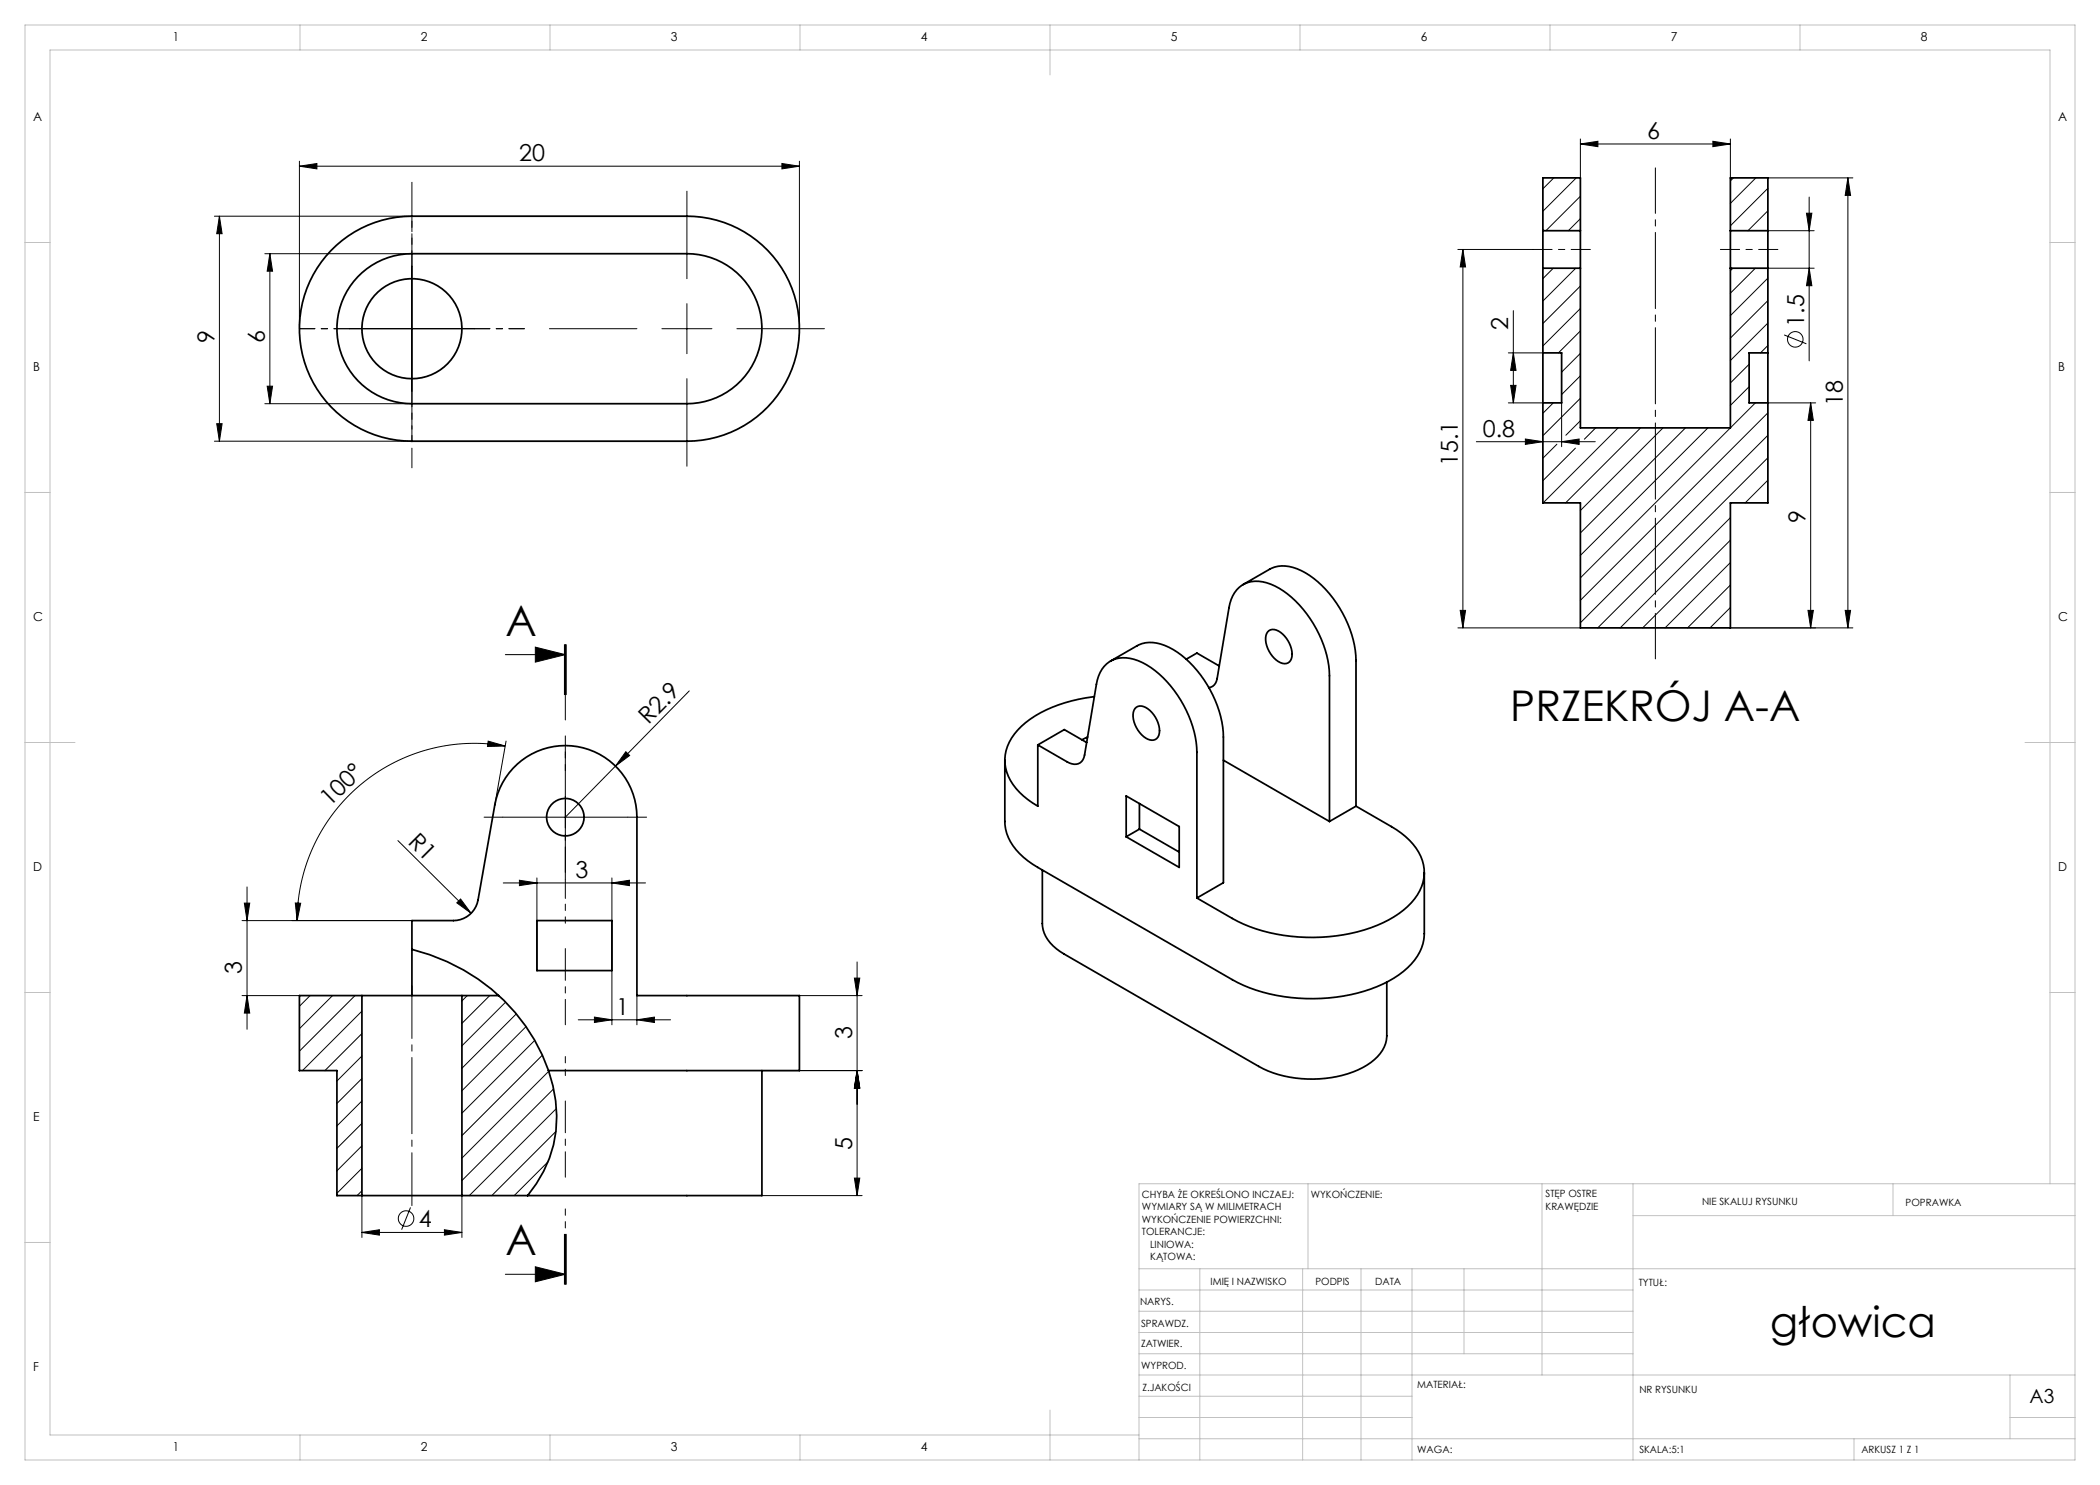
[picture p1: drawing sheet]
<svg xmlns="http://www.w3.org/2000/svg" width="420mm" height="297mm" viewBox="0 0 420 297" stroke-linecap="round" stroke-linejoin="round" font-family="sans-serif">
<g fill="none" stroke="#000" stroke-width=".2">
<path d="M59.9 33.2l3.5-.5v1.1zM59.9 32.2v33.5M59.9 33.2h100M137.4 38.2v17.5M156.4 32.7l3.5 .5-3.5 .6zM159.9 32.2v33.5M310.8 35.6l-2.2 2.2M315.3 35.6l-6.7 6.7M316.1 28.8l3.5-.5v1zM316.1 27.8v7.8M316.1 28.8h30M316.1 39.2l-6.9 6.9"/>
<path d="M342.6 28.3l3.5 .5-3.5 .5zM346.1 27.8v7.8M346.7 35.6l-.6 .6M351.2 35.6l-5.1 5.1M353.6 37.7l-7.5 7.5M353.6 35.6h17M361.8 39.4v32.8M369.6 35.6l.5 3.5h-1.1zM369.6 35.6v90M42.9 43.2h39.5M43.9 43.2l.5 3.5h-1.1zM43.9 43.2v45"/>
<path d="M53 50.7h29.4M54 50.7l.5 3.5h-1.1zM54 50.7v30M82.4 53.2v25M291.6 49.9h15M292.6 49.9l.5 3.5h-1.1zM292.6 49.9v75.7M310.7 53.6l-2.1 2.1M315.1 53.6l-6.5 6.6M316.1 43.7l-2.4 2.4M316.1 57.2l-7.5 7.5M346.6 53.6l-.5 .5"/>
<path d="M351.1 53.6l-5 5M353.6 53.6h9.2M353.6 46.1h9.2M353.6 42.2l-4 3.9M353.6 55.6l-7.5 7.5M361.3 42.6h1.1l-.6 3.5zM361.8 53.6l.6 3.5h-1.1zM53.4 77.2h1.1l-.5 3.5zM69.9 65.7h25M109.9 65.7h17.5M132.4 65.7h10M137.4 60.7v10"/>
<path d="M137.4 75.7v17.5M147.4 65.7h17.5M301.7 70.6h6.9M302.1 77.1h1.1l-.5 3.5zM302.7 70.6l.5 3.5h-1.1zM302.7 62.1v18.5M316.1 66.2l-4.4 4.4M316.1 70.7l-3.8 3.7M316.1 75.2l-3.8 3.7M316.1 79.7l-7.4 7.4M316.1 61.7l-7.5 7.5M349.8 72.8l-3.7 3.8"/>
<path d="M349.8 77.3l-3.7 3.8M353.6 60.1l-7.5 7.5M353.6 64.6l-7.5 7.5M353.6 69.1l-1.5 1.5M356.8 67l4.5 1.8M42.9 88.2h39.5M43.3 84.7h1.1l-.5 3.5zM53 80.7h29.4M295.3 88.3h23.8M301.7 80.6h6.9M305.1 87.8l3.5 .5-3.5 .6zM310.7 80.6l-2.1 2.1"/>
<path d="M311.4 88.8l-2.8 2.8M312.3 88.3l3.5-.5v1.1zM312.3 80.6v8.7M315.1 89.6l-6.5 6.5M316.1 84.1l-2.9 3M319.1 85.6l-2.2 2.2M323.6 85.6l-15 15M328.1 85.6l-15 15M332.6 85.6l-16.5 16.5M337.1 85.6l-21 21M341.6 85.6l-25.5 25.5M351.1 80.6l-35 35"/>
<path d="M353.6 80.6h9.5M353.6 82.6l-37.5 37.5M353.6 87.1l-37.5 37.5M353.6 91.5l-34.1 34.1M353.6 96l-4.6 4.6M362.1 80.6l.6 3.5h-1.1zM362.1 80.6v45M346.1 103.5l-22.1 22.1M346.1 108l-17.6 17.6M346.1 112.5l-13.1 13.1M346.1 117l-8.6 8.6M353.6 100.5l-.1 .1"/>
<path d="M101.1 130.9h12M107.1 129.4l6 1.5-6 1.5zM112.9 128.9v10M113.1 128.9v10M113.2 128.9v10M137.8 138.2l-24.7 25.2M291.6 125.6h24.5M292 122.1h1.1l-.5 3.5zM346.1 121.5l-4.1 4.1M361.6 122.1h1.1l-.6 3.5zM369 122.1h1.1l-.5 3.5zM370.6 125.6h-24.5"/>
<path d="M97.6 148.2l3.4 1-3.5 .1zM101 149.2a35.5 35.5 0 0 0-41.6 34.9M101.2 148.2l-2.2 12.7M113.1 150.9v25M125.2 150.3l.7 .8-2.8 2.1zM49.4 177.4v28.5M79.6 168.1l14.6 14.6M92.1 179.8l2.1 2.9-2.8-2.1zM100.6 163.4h25M100.7 176.6h28.4M103.9 176.1l3.5 .5-3.5 .5zM107.4 175.6v18.5"/>
<path d="M122.4 176.6l3.5-.5v1zM122.4 175.6v29.4M48.4 184.1h34M48.4 199.1h11.5M48.9 180.6h1l-.5 3.5zM49.4 199.1l.5 3.5h-1zM59.1 180.6l1 .1-.7 3.4zM62 199.1l-2.1 2.2M66.5 199.1l-6.6 6.6M71 199.1l-11.1 11.1M93.5 199.1l-1.1 1.1M97.9 199.1l-5.5 5.6"/>
<path d="M127.4 199.1v5.9M159.9 199.1h12.5M170.9 195.6h1.1l-.6 3.5zM171.4 192.4v46.7M72.4 202.2l-11.9 11.9M72.4 206.7l-7.4 7.4M72.4 211.2l-5 5M72.4 215.7l-5 5M101.1 200.4l-8.7 8.8M103.3 202.8l-10.9 10.9M105.2 205.3l-12.8 12.8M106.9 208.1l-14.5 14.5"/>
<path d="M108.5 211l-16.1 16.1M109.8 214.3l-17.4 17.3M110.7 217.8l-18.3 18.3M115.7 204h18.4M118.9 203.4l3.5 .6-3.5 .5zM127.4 204l3.5-.6v1.1zM152.4 214.1h20M171.4 214.1l.6 3.5h-1.1zM72.4 220.2l-5 5M72.4 224.7l-5 5M72.4 229.2l-5 5M72.4 233.7l-5 5"/>
<path d="M72.4 238.1l-1 1M72.4 239.1v8.4M92.4 239.1v8.4M109.6 232.4l-6.8 6.7M111.2 226.3l-12.8 12.8M111.3 221.7l-17.4 17.4M152.4 239.1h20M170.9 235.6h1.1l-.6 3.5zM72.4 246.5l3.5-.5v1zM72.4 246.5h20M82.1 241.5l-1.8 4.4M88.9 246l3.5 .5-3.5 .5z"/>
<path d="M101.1 254.9h12M107.1 253.4l6 1.5-6 1.5zM112.9 246.9v10M113.1 246.9v10M113.2 246.9v10z"/>
<circle cx="359.1" cy="67.9" r="1.56"/>
<circle cx="81.2" cy="243.7" r="1.56"/>
</g>
<path d="M318.1 49.9h-11.5M344.1 49.9h11.5" fill="none" stroke="#000" stroke-width=".2" stroke-dasharray="15.2 1.3 1.3 1.3" stroke-dashoffset="11.4"/>
<path d="M331.1 33.6v98.2" fill="none" stroke="#000" stroke-width=".2" stroke-dasharray="15.2 1.3 1.3 1.3" stroke-dashoffset="6.1"/>
<path d="M82.4 53.2v-16.7" fill="none" stroke="#000" stroke-width=".2" stroke-dasharray="15.2 1.3 1.3 1.3" stroke-dashoffset="8.8"/>
<path d="M82.4 53.2v-10M69.9 65.7h-10M82.4 78.2v10M94.9 65.7h10" fill="none" stroke="#000" stroke-width=".2" stroke-dasharray="15.2 1.3 1.3 1.3" stroke-dashoffset="12.1"/>
<path d="M82.4 78.2v15.4" fill="none" stroke="#000" stroke-width=".2" stroke-dasharray="15.2 1.3 1.3 1.3" stroke-dashoffset="7.7"/>
<path d="M82.4 241.1v-44" fill="none" stroke="#000" stroke-width=".2" stroke-dasharray="15.2 1.3 1.3 1.3" stroke-dashoffset="4.7"/>
<path d="M113.1 150.9v-3.7M100.6 163.4h-3.8M113.1 175.9v3.8M125.6 163.4h3.7" fill="none" stroke="#000" stroke-width=".2" stroke-dasharray="15.2 1.3 1.3 1.3"/>
<path d="M113.1 128.9v128" fill="none" stroke="#000" stroke-width=".2" stroke-dasharray="6.3 1.3 1.3 1.3 5.1" stroke-dashoffset=".2"/>
<g fill="none" stroke="#c0c0c0" stroke-width=".2">
<path d="M5 5h410v287h-410zM60 5v5M110 5v5M160 5v5M210 5v10M260 5v5M310 5v5M360 5v5M5 48.5h5M410 48.5h5M5 98.5h5M410 98.5h5"/>
<path d="M5 148.5h10M405 148.5h10M5 198.5h5M410 198.5h5M261.6 236.8v17M308.4 236.8v38.2M326.6 236.8v55.2M378.6 236.8v6.3M410 236.8v-226.8h-400v277h217.8M415 236.8h-187.2v55.2M5 248.5h5M227.8 253.8h187.2"/>
<path d="M227.8 258h98.8M240 253.8v38.2M260.5 253.8v38.2M272.2 253.8v38.2M282.4 253.8v38.2M292.8 253.8v17M326.6 243.1h88.4M227.8 270.8h98.8M227.8 266.5h98.8M227.8 262.3h98.8M227.8 279.3h54.6M227.8 275h187.2"/>
<path d="M402 275v12.8M60 287v5M110 287v5M160 287v5M210 282v10M227.8 287.8h187.2M227.8 283.5h54.6M370.8 287.8v4.2M402 283.5h13"/>
</g>
<g fill="#000">
<path d="M125.2 150.3l.7 .8-2.8 2.1zM92.1 179.8l2.1 2.9-2.8-2.1z"/>
<path d="M59.9 33.2l3.5-.5v1.1zM156.4 32.7l3.5 .5-3.5 .6zM103.9 176.1l3.5 .5-3.5 .5zM122.4 176.6l3.5-.5v1zM72.4 246.5l3.5-.5v1zM88.9 246l3.5 .5-3.5 .5z"/>
<path d="M316.1 28.8l3.5-.5v1zM342.6 28.3l3.5 .5-3.5 .5z"/>
<path d="M54 50.7l.5 3.5h-1.1zM53.4 77.2h1.1l-.5 3.5zM43.9 43.2l.5 3.5h-1.1zM43.3 84.7h1.1l-.5 3.5zM369.6 35.6l.5 3.5h-1.1zM369 122.1h1.1l-.5 3.5z"/>
<path d="M361.8 53.6l.6 3.5h-1.1zM361.3 42.6h1.1l-.6 3.5z"/>
<path d="M107.1 129.4l6 1.5-6 1.5zM107.1 253.4l6 1.5-6 1.5z"/>
<path d="M97.6 148.2l3.4 1-3.5 .1zM59.1 180.6l1 .1-.7 3.4z"/>
<path d="M127.4 204l3.5-.6v1.1zM118.9 203.4l3.5 .6-3.5 .5zM312.3 88.3l3.5-.5v1.1zM305.1 87.8l3.5 .5-3.5 .6z"/>
<path d="M170.9 235.6h1.1l-.6 3.5zM171.4 214.1l.6 3.5h-1.1zM171.4 214.1l.6 3.5h-1.1zM170.9 195.6h1.1l-.6 3.5zM49.4 199.1l.5 3.5h-1zM48.9 180.6h1l-.5 3.5zM292 122.1h1.1l-.5 3.5zM292.6 49.9l.5 3.5h-1.1zM361.6 122.1h1.1l-.6 3.5zM362.1 80.6l.6 3.5h-1.1zM302.1 77.1h1.1l-.5 3.5zM302.7 70.6l.5 3.5h-1.1z"/>
</g>
<g fill="none" stroke="#000" stroke-width=".35">
<path d="M66.2 50.1a22.5 22.5 0 0 1 16.2-6.9h55a22.5 22.5 0 0 1 22.5 22.5 22.5 22.5 0 0 1-22.5 22.5h-55a22.5 22.5 0 0 1-20.7-13.7 22.5 22.5 0 0 1 4.5-24.4zM71.6 55.3a15 15 0 0 1 10.8-4.6h55a15 15 0 0 1 15 15 15 15 0 0 1-15 15h-55a15 15 0 0 1-13.8-9.1 15 15 0 0 1 3-16.3zM308.6 46.1v7.5M308.6 46.1h7.5M308.6 53.6h7.5M308.6 46.1v-10.5h7.5v10.5M308.6 53.6v47h7.5v25h30v-25h7.5v-47M316.1 46.1v7.5M316.1 53.6v32h30v-32M346.1 46.1v7.5M346.1 46.1h7.5M346.1 53.6h7.5"/>
<path d="M346.1 46.1v-10.5h7.5v10.5M353.6 46.1v7.5M308.6 70.6h3.7v10h-3.7M353.6 70.6h-3.8v10h3.8M248.6 116.9l5.3-3a7.1 7.1 0 0 1 7.2 .7 22.4 22.4 0 0 1 10.1 17.5v29.1M218.9 139.3a26.8 26.8 0 0 0-14.6 5.9 8.5 8.5 0 0 0-2.2 10.9 14.2 14.2 0 0 0 5.5 5.1v-12.2M222.1 132.2l5.3-3a7.1 7.1 0 0 1 7.2 .7 22.4 22.4 0 0 1 10.1 17.5v29.1l-5.3 3.1M237.2 131.8l2.2-1.2 4.4 2.6M241.8 137.5a1.97 1.97 0 0 0 1.6-1.8l2.4-14.2a5.6 5.6 0 0 1 5.2-5.3 11.8 11.8 0 0 1 8.1 4 22.7 22.7 0 0 1 6.8 15v29.1M253.5 126.4a2.02 2.02 0 0 1 3 .4 5.3 5.3 0 0 1 1.8 4.9 1.59 1.59 0 0 1-2.6 .6 5.3 5.3 0 0 1-2.4-5.6zM201 152v12.3a10.1 10.1 0 0 0 4.6 7.9l2 1.3 38.8 22.4a35.5 35.5 0 0 0 26.4 2.3 19.2 19.2 0 0 0 10.7-7 8.2 8.2 0 0 0 1.4-4.5v-12.2M207.6 149l5.8 3.4a2.08 2.08 0 0 0 2.2 .4 2.08 2.08 0 0 0 1.3-1.8l2.4-14.2a5.6 5.6 0 0 1 5.2-5.2 11.8 11.8 0 0 1 8.1 3.9 22.7 22.7 0 0 1 6.8 15v29.1"/>
<path d="M217.3 148.5l-4.4-2.6-5.3 3.1M217.5 147.4l-1.1 .6M225.2 159.2l10.6 6.1v8.2l-10.6-6.1zM227 141.7a2.02 2.02 0 0 1 3 .4 5.3 5.3 0 0 1 1.8 4.9 1.59 1.59 0 0 1-2.7 .6 5.3 5.3 0 0 1-2.3-5.6zM244.7 152l21.2 12.3M208.5 174v10.7a7.5 7.5 0 0 0 4.4 6.1l38.9 22.5a23.3 23.3 0 0 0 21.6-.3 7.2 7.2 0 0 0 4-5.8v-10.8M227.9 165.8l7.9 4.6M227.9 160.7v5.1M227.9 165.8l-2.7 1.6M271.2 161.2l7.1 4.1a12.3 12.3 0 0 1 6.4 7.7 8.9 8.9 0 0 1-3.2 8.3 26.6 26.6 0 0 1-15.8 6 34 34 0 0 1-19.3-3.6l-7-4.1M271.2 161.2l-5.3 3.1M72.4 199.1h20"/>
<path d="M72.4 199.1h-12.5v15h7.5v25h5M72.4 199.1v40M82.4 199.1v-15h8.3a5 5 0 0 0 4.9-4.1l3.4-19.1a14.3 14.3 0 0 1 15.3-11.7 14.3 14.3 0 0 1 13.1 14.2v35.7h32.5v15h-50.2M82.4 189.9a38.4 38.4 0 0 1 27.3 24.2M92.4 199.1h7.4M92.4 199.1v40M107.4 184.1h15v10h-15zM109.7 214.1a24.8 24.8 0 0 1-4.2 25M152.4 214.1v25h-60M72.4 239.1h20"/>
<circle cx="82.4" cy="65.7" r="10"/>
<circle cx="113.1" cy="163.4" r="3.8"/>
</g>
<g font-size="8.5">
<text x="101.1" y="127.1">A</text>
<text x="302.1" y="144.1">PRZEKRÓJ A-A</text>
<text x="101.1" y="251.1">A</text>
<text x="354" y="267.3">głowica</text>
</g>
<g font-size="4.7">
<text x="329.4" y="27.8">6</text>
<text x="103.8" y="32.2">20</text>
<text x="360.8" y="65.3" transform="rotate(-90 360.8 65.3)">1.5</text>
<text x="42.9" y="68.6" transform="rotate(-90 42.9 68.6)">9</text>
<text x="53" y="68.6" transform="rotate(-90 53 68.6)">6</text>
<text x="301.7" y="66" transform="rotate(-90 301.7 66)">2</text>
<text x="368.6" y="81.2" transform="rotate(-90 368.6 81.2)">18</text>
<text x="296.6" y="87.3">0.8</text>
<text x="291.6" y="93.2" transform="rotate(-90 291.6 93.2)">15.1</text>
<text x="361.1" y="104.6" transform="rotate(-90 361.1 104.6)">9</text>
<text x="129.7" y="145" transform="rotate(-46 129.7 145)">R2.9</text>
<text x="66" y="161.4" transform="rotate(-44 66 161.4)">100°</text>
<text x="81.4" y="168.5" transform="rotate(45 81.4 168.5)">R1</text>
<text x="115.1" y="175.6">3</text>
<text x="48.4" y="194.7" transform="rotate(-90 48.4 194.7)">3</text>
<text x="123.3" y="202.9">1</text>
<text x="170.4" y="207.7" transform="rotate(-90 170.4 207.7)">3</text>
<text x="170.4" y="229.9" transform="rotate(-90 170.4 229.9)">5</text>
<text x="83.8" y="245.4">4</text>
</g>
<text font-size="3.9" x="405.9" y="280.6">A3</text>
<g font-size="2.5">
<text x="34.6" y="8.2">1</text>
<text x="84.2" y="8.2">2</text>
<text x="134.2" y="8.2">3</text>
<text x="184.2" y="8.2">4</text>
<text x="234.2" y="8.2">5</text>
<text x="284.2" y="8.2">6</text>
<text x="334.2" y="8.2">7</text>
<text x="384.2" y="8.2">8</text>
<text x="6.7" y="24.2">A</text>
<text x="411.7" y="24.2">A</text>
<text x="6.7" y="74.2">B</text>
<text x="411.7" y="74.2">B</text>
<text x="6.7" y="124.2">C</text>
<text x="411.7" y="124.2">C</text>
<text x="6.7" y="174.2">D</text>
<text x="411.7" y="174.2">D</text>
<text x="6.7" y="224.2">E</text>
<text x="6.7" y="274.2">F</text>
<text x="34.6" y="290.2">1</text>
<text x="84.2" y="290.2">2</text>
<text x="134.2" y="290.2">3</text>
<text x="184.2" y="290.2">4</text>
</g>
<g font-size="2">
<text x="228.4" y="239.6">CHYBA ŻE OKREŚLONO INCZAEJ:</text>
<text x="262.2" y="239.6">WYKOŃCZENIE:</text>
<text x="309.1" y="239.5">STĘP OSTRE</text>
<text x="228.4" y="242.1">WYMIARY SĄ W MILIMETRACH</text>
<text x="228.4" y="244.6">WYKOŃCZENIE POWIERZCHNI:</text>
<text x="309.1" y="242">KRAWĘDZIE</text>
<text x="340.4" y="241">NIE SKALUJ RYSUNKU</text>
<text x="381.1" y="241.2">POPRAWKA</text>
<text x="228.4" y="247.1">TOLERANCJE:</text>
<text x="230" y="249.6">LINIOWA:</text>
<text x="230" y="252.1">KĄTOWA:</text>
<text x="242.1" y="257">IMIĘ I NAZWISKO</text>
<text x="263.1" y="256.9">PODPIS</text>
<text x="275" y="256.9">DATA</text>
<text x="327.8" y="257.2">TYTUŁ:</text>
<text x="228" y="261.1">NARYS.</text>
<text x="228.2" y="269.4">ZATWIER.</text>
<text x="228.2" y="265.3">SPRAWDZ.</text>
<text x="228.3" y="273.8">WYPROD.</text>
<text x="228.5" y="278.1">Z.JAKOŚCI</text>
<text x="283.4" y="277.5">MATERIAŁ:</text>
<text x="327.9" y="278.6">NR RYSUNKU</text>
<text x="283.4" y="290.5">WAGA:</text>
<text x="327.9" y="290.6">SKALA:5:1</text>
<text x="372.3" y="290.6">ARKUSZ 1 Z 1</text>
</g>
</svg>
